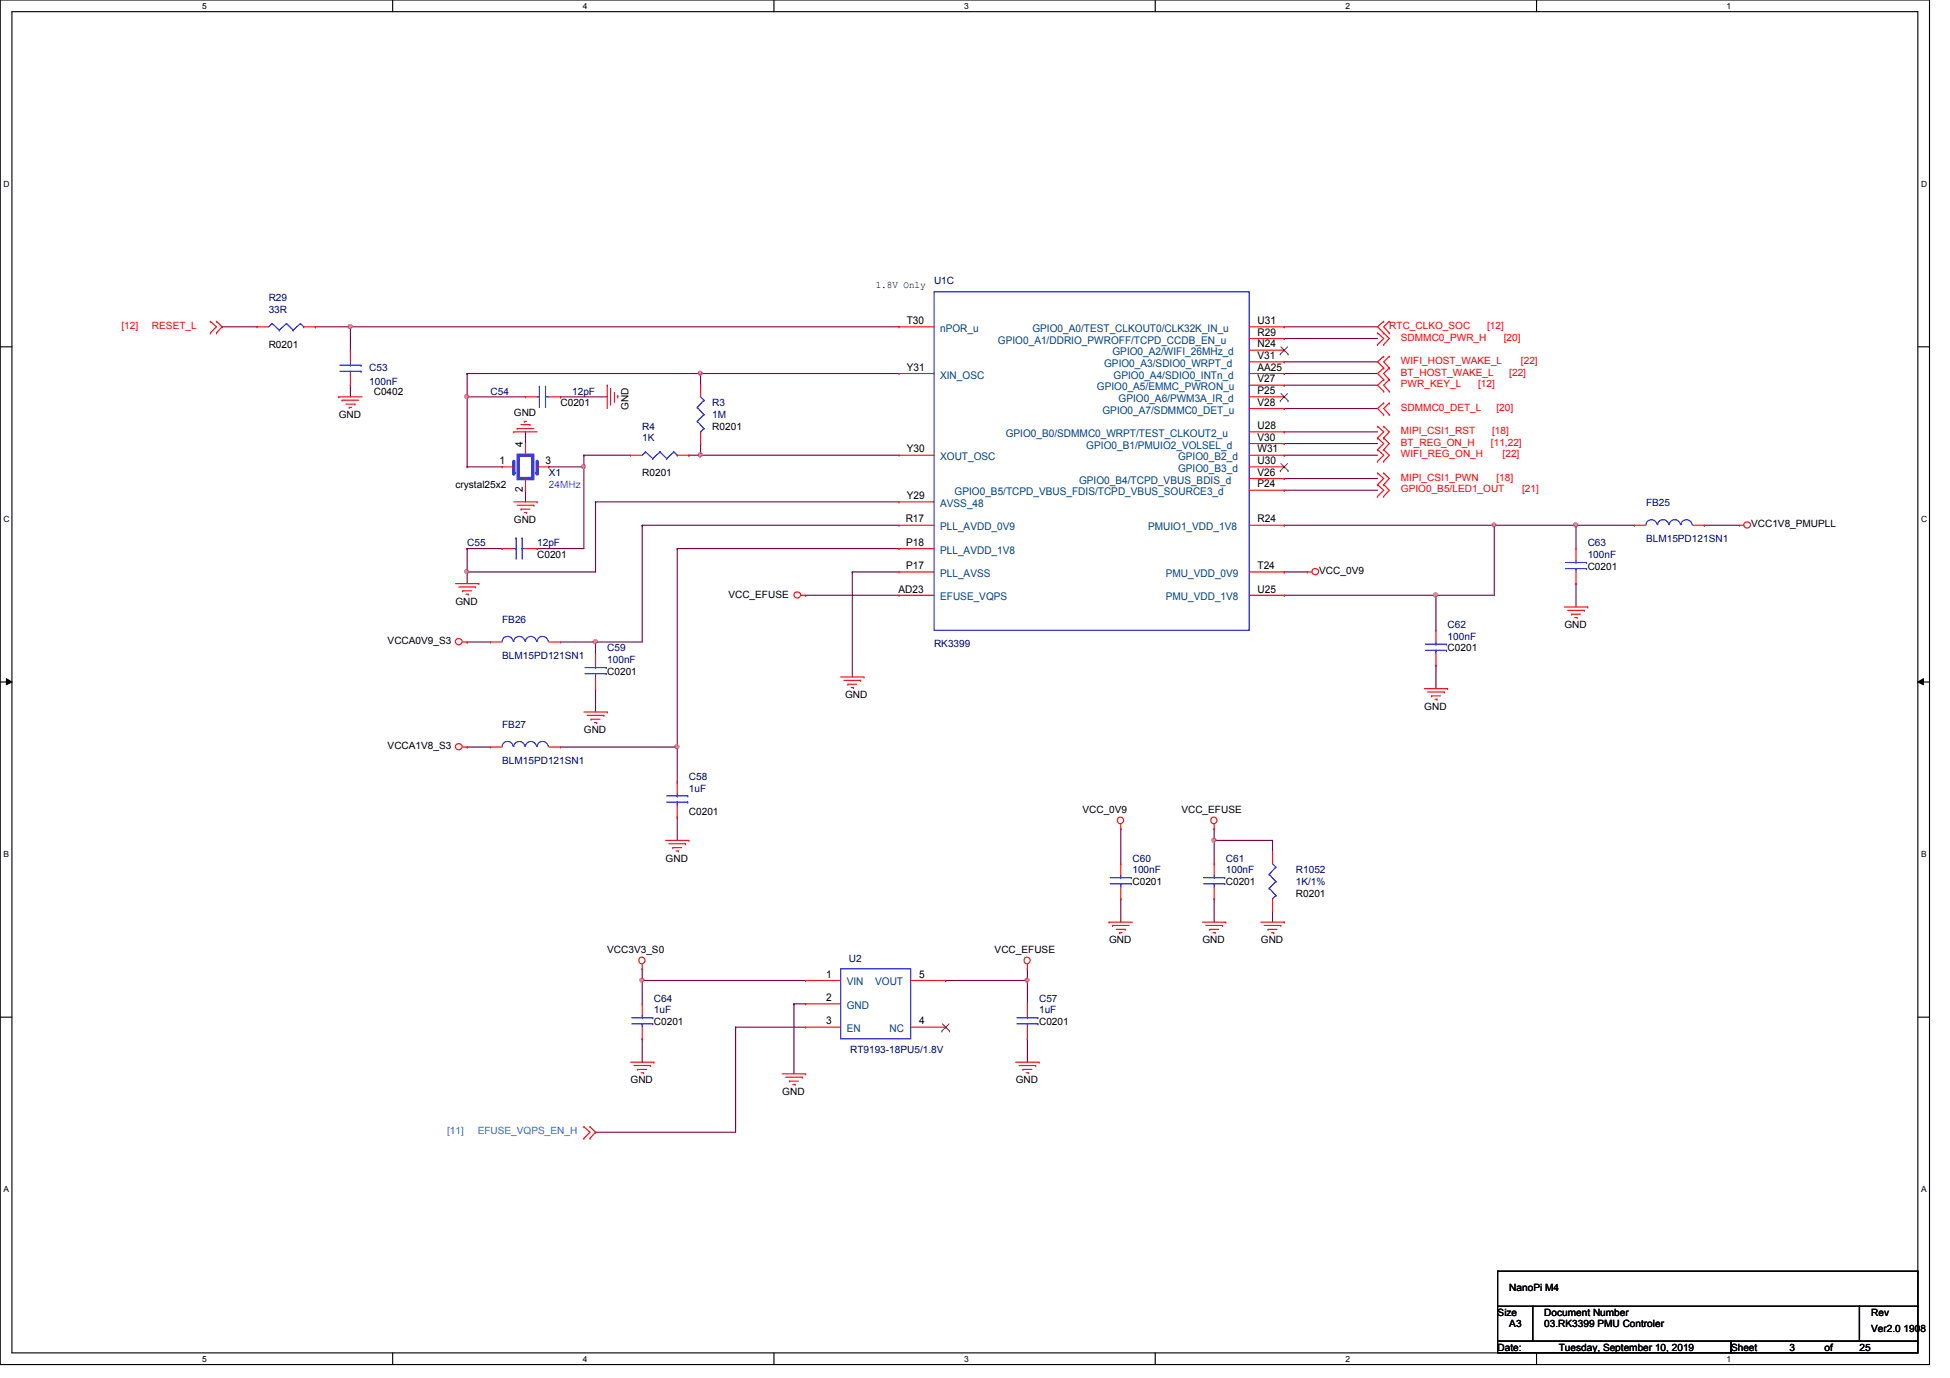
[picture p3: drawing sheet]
<svg xmlns="http://www.w3.org/2000/svg" width="297mm" height="210mm" viewBox="0 0 297 210" stroke-linecap="round" stroke-linejoin="round" font-family="sans-serif">
<path d="M0 0h293.9v207.9h-293.9zM1.8 1.8h290.3v204.3h-290.3z" fill="none" stroke="#000" stroke-width=".17"/>
<g fill="#fff">
<path d="M30.8 .3h.7v1.4h-.7z"/>
<path d="M30.8 206.3h.7v1.5h-.7z"/>
</g>
<path d="M59.8 0v1.8M59.8 206.1v1.8" fill="none" stroke="#000" stroke-width=".17"/>
<g fill="#fff">
<path d="M88.8 .3h.6v1.4h-.6z"/>
<path d="M88.8 206.3h.6v1.5h-.6z"/>
</g>
<path d="M117.9 0v1.8M117.9 206.1v1.8" fill="none" stroke="#000" stroke-width=".17"/>
<g fill="#fff">
<path d="M146.9 .3h.6v1.4h-.6z"/>
<path d="M146.9 206.3h.6v1.5h-.6z"/>
</g>
<path d="M176 0v1.8M176 206.1v1.8" fill="none" stroke="#000" stroke-width=".17"/>
<g fill="#fff">
<path d="M204.9 .3h.7v1.4h-.7z"/>
<path d="M204.9 206.3h.7v1.5h-.7z"/>
</g>
<path d="M234.1 0v1.8M234.1 206.1v1.8" fill="none" stroke="#000" stroke-width=".17"/>
<g fill="#fff">
<path d="M263 .3h.7v1.4h-.7z"/>
<path d="M263 206.3h.7v1.5h-.7z"/>
<path d="M.5 27.3h1v1.4h-1z"/>
<path d="M292.6 27.3h1v1.4h-1z"/>
<path d="M.5 78.3h1v1.5h-1z"/>
<path d="M292.6 78.3h1v1.5h-1z"/>
</g>
<path d="M0 52.8h1.8M292.1 52.8h1.8" fill="none" stroke="#000" stroke-width=".17"/>
<g fill="#fff">
<path d="M.5 129.4h.9v1.4h-.9z"/>
<path d="M292.6 129.4h.9v1.4h-.9z"/>
</g>
<path d="M0 103.9h1.8M292.1 103.9h1.8" fill="none" stroke="#000" stroke-width=".17"/>
<path d="M1 103.4l.8 .5-.8 .4zM292.1 103.9l.9-.5v.9z" fill="#000"/>
<path d="M1 103.4l.8 .5-.8 .4zM292.1 103.9l.9-.5v.9z" fill="none" stroke="#000" stroke-width=".15"/>
<g fill="#fff">
<path d="M.5 180.4h.8v1.5h-.8z"/>
<path d="M292.6 180.4h.8v1.5h-.8z"/>
</g>
<path d="M0 154.9h1.8M292.1 154.9h1.8" fill="none" stroke="#000" stroke-width=".17"/>
<path d="M106.7 67.6h.1M106.7 69.3h.1M106.7 67.6v1.7M106.7 69.3h30.2M90.7 104.9h.1M90.7 104.9v3.6M170.7 126.2h.1M170.7 136.9h.1M170.7 126.2v5.4M170.7 136.9v3.6" fill="none" stroke="#800040" stroke-width=".17"/>
<circle cx="106.7" cy="69.3" r=".31" fill="#f0f"/>
<circle cx="106.7" cy="69.3" r=".31" fill="none" stroke="#f0f" stroke-width=".17"/>
<path d="M71.2 56.9h.1M71.2 56.9h35.5M88.9 69.3h.1M88.9 69.3h7.2M81.8 83.6h.1M81.8 83.6h7.1M129.8 87.1h.1M129.8 87.1h7.1" fill="none" stroke="#800040" stroke-width=".17"/>
<circle cx="106.7" cy="56.8" r=".31" fill="#f0f"/>
<circle cx="106.7" cy="56.8" r=".31" fill="none" stroke="#f0f" stroke-width=".17"/>
<path d="M88.9 71.1h.1M88.9 71.1v12.5" fill="none" stroke="#800040" stroke-width=".17"/>
<circle cx="88.9" cy="71.1" r=".31" fill="#f0f"/>
<circle cx="88.9" cy="71.1" r=".31" fill="none" stroke="#f0f" stroke-width=".17"/>
<path d="M71.2 60.5h.1M71.2 60.5v10.6M71.2 60.5h8.8M104.9 69.3h.1M104.9 69.3h1.8M71.2 83.6h.1M71.2 83.6h5.3" fill="none" stroke="#800040" stroke-width=".17"/>
<circle cx="71.1" cy="60.4" r=".31" fill="#f0f"/>
<circle cx="71.1" cy="60.4" r=".31" fill="none" stroke="#f0f" stroke-width=".17"/>
<g fill="none" stroke="#800040" stroke-width=".17">
<path d="M53.4 49.8h.1M53.4 49.8h83.5M71.2 56.9h.1M71.2 56.9v3.6M106.7 56.9h.1M106.7 56.9v1.8M106.7 56.9h30.2M195.6 55.1h.1M195.6 56.9h.1M195.6 58.7h.1M195.6 56.9h14.2M195.6 55.1h14.2"/>
<path d="M195.6 58.7h14.2M85.4 60.5h.1M85.4 60.5h7.1M195.6 62.2h.1M195.6 69.3h.1M195.6 62.2h14.2M195.6 69.3h14.2"/>
</g>
<circle cx="53.3" cy="49.7" r=".31" fill="#f0f"/>
<circle cx="53.3" cy="49.7" r=".31" fill="none" stroke="#f0f" stroke-width=".17"/>
<g fill="none" stroke="#800040" stroke-width=".17">
<path d="M103.2 83.6h33.7M122.7 90.7h.1M122.7 90.7h14.2M136.9 83.6h.1M195.6 87.1h.1M195.6 90.7h.1M195.6 80h.1M195.6 90.7h23.1M195.6 87.1h3.6M195.6 80h32M218.7 101.3h.1M218.7 101.3v3.6"/>
<path d="M103.2 124.5h.1M103.2 124.5v3.5"/>
</g>
<circle cx="227.6" cy="80" r=".31" fill="#f0f"/>
<circle cx="227.6" cy="80" r=".31" fill="none" stroke="#f0f" stroke-width=".17"/>
<g fill="none" stroke="#800040" stroke-width=".17">
<path d="M195.6 51.6h.1M195.6 51.6h14.2M195.6 67.6h.1M195.6 67.6h14.2M71.2 83.6h.1M71.2 83.6v3.5M97.8 80h.1M97.8 80h39.1M185 136.9h.1M185 126.2h.1M185 128h.1M185 126.2v5.4"/>
<path d="M185 136.9v3.6M185 128h8.8"/>
</g>
<circle cx="184.9" cy="128" r=".31" fill="#f0f"/>
<circle cx="184.9" cy="128" r=".31" fill="none" stroke="#f0f" stroke-width=".17"/>
<path d="M90.7 76.5h.1M90.7 76.5h46.2M90.7 76.5v10.6h-19.5M71.2 87.1h.1M193.8 128h.1M193.8 138.7h.1M193.8 128v1.8M193.8 138.7v1.8" fill="none" stroke="#800040" stroke-width=".17"/>
<circle cx="71.1" cy="87.1" r=".31" fill="#f0f"/>
<circle cx="71.1" cy="87.1" r=".31" fill="none" stroke="#f0f" stroke-width=".17"/>
<path d="M195.6 65.8h.1M195.6 65.8h14.2M71.2 87.1h.1M71.2 87.1v1.8M240.1 88.9h.1M240.1 88.9v3.6M97.8 149.4h.1M97.8 149.4v3.5M97.8 149.4h24.9" fill="none" stroke="#800040" stroke-width=".17"/>
<circle cx="97.8" cy="149.3" r=".31" fill="#f0f"/>
<circle cx="97.8" cy="149.3" r=".31" fill="none" stroke="#f0f" stroke-width=".17"/>
<path d="M97.8 158.2h.1M97.8 158.2v3.6M144.1 149.4h.1M144.1 149.4h12.4M156.5 158.2h.1M156.5 149.4h.1M156.5 147.6h.1M156.5 147.6v5.3M156.5 158.2v3.6" fill="none" stroke="#800040" stroke-width=".17"/>
<circle cx="156.4" cy="149.3" r=".31" fill="#f0f"/>
<circle cx="156.4" cy="149.3" r=".31" fill="none" stroke="#f0f" stroke-width=".17"/>
<g fill="none" stroke="#800040" stroke-width=".17">
<path d="M33.8 49.8h.1M33.8 49.8h5.4M48 49.8h.1M48 49.8h5.4M53.4 49.8h.1M53.4 58.7h.1M53.4 49.8v3.5M53.4 58.7v1.8M195.6 49.8h.1M195.6 49.8h14.2M71.2 71.1h.1M71.2 71.1h5.3"/>
<path d="M80 74.7h.1M80 65.8h.1M80 65.8v1.8M80 74.7v1.8M83.6 71.1h.1M88.9 69.3h.1M88.9 69.3v1.8h-5.3M195.6 72.9h.1M195.6 74.7h.1M195.6 72.9h14.2M195.6 74.7h14.2M129.8 87.1h.1"/>
<path d="M129.8 87.1v16M240.1 80h.1M240.1 80h8.9M240.1 80v3.6M259.6 80h.1M259.6 80h5.4M97.8 147.6h.1M97.8 147.6v1.8M112.1 156.5h.1M112.1 156.5v16h-21.4M112.1 156.5h10.6M120.9 152.9h.1"/>
<path d="M120.9 152.9v10.7M120.9 152.9h1.8M90.7 172.5h.1"/>
</g>
<circle cx="240" cy="80" r=".31" fill="#f0f"/>
<circle cx="240" cy="80" r=".31" fill="none" stroke="#f0f" stroke-width=".17"/>
<path d="M218.7 90.7h.1M218.7 90.7v5.3M227.6 80h.1M227.6 80v10.7h-8.9M227.6 80h12.5" fill="none" stroke="#800040" stroke-width=".17"/>
<circle cx="218.7" cy="90.6" r=".31" fill="#f0f"/>
<circle cx="218.7" cy="90.6" r=".31" fill="none" stroke="#f0f" stroke-width=".17"/>
<path d="M71.2 97.8h.1M71.2 97.8h3.5M90.7 97.8h.1M90.7 97.8v1.8M97.8 80h.1M97.8 80v17.8h-12.4" fill="none" stroke="#800040" stroke-width=".17"/>
<circle cx="90.7" cy="97.7" r=".31" fill="#f0f"/>
<circle cx="90.7" cy="97.7" r=".31" fill="none" stroke="#f0f" stroke-width=".17"/>
<path d="M103.2 83.6h.1M103.2 83.6v30.2M71.2 113.8h.1M71.2 113.8h3.5M85.4 113.8h17.8M103.2 113.8h.1" fill="none" stroke="#800040" stroke-width=".17"/>
<circle cx="103.1" cy="113.7" r=".31" fill="#f0f"/>
<circle cx="103.1" cy="113.7" r=".31" fill="none" stroke="#f0f" stroke-width=".17"/>
<path d="M103.2 113.8h.1M103.2 113.8v5.3" fill="none" stroke="#800040" stroke-width=".17"/>
<g fill="none" stroke="#f00" stroke-width=".17">
<path d="M32 48.9h.1M32 50.7h.1M32 48.9l1 .9-1 .9M33 50.7h.1M33 48.9h.1M33 48.9l.8 .9-.8 .9M39.2 49.8h.1M39.2 49.8h1.7M46.3 49.8h1.7M48 49.8h.1M92.5 58.7h.1M92.5 58.7v3.5"/>
<path d="M93 59.2h.1M93 59.2v2.5M93.6 59.8v1.3M106.7 58.7h.1M106.7 58.7v1.8M136.9 56.9h.1M136.9 49.8h.1M136.9 56.9h5.4M136.9 49.8h5.4M190.3 56.9h5.3M190.3 49.8h5.3M190.3 51.6h5.3"/>
<path d="M190.3 53.3h5.3M190.3 55.1h5.3M190.3 58.7h5.3M195.6 49.8h.1M195.6 51.6h.1M195.6 53.3h.1M195.6 56.9h.1M195.6 55.1h.1M195.6 58.7h.1M209.8 52.5h.1M209.8 50.7h.1M209.8 50.7l1 .9-1 .9"/>
<path d="M210.8 50.7h.1M210.8 48.9h.1M210.8 52.5h.1M210.8 54.3h.1M210.8 56h.1M210.8 57.8h.1M210.8 59.6h.1M210.8 48.9l-1 .9 1.8 1.8-.8 .9M210.8 54.3l-1 .8 1 .9M210.8 56l-1 .9 1 .9M210.8 57.8l-1 .9 1 .9M211.6 48.9h.1"/>
<path d="M211.6 50.7h.1M211.6 56h.1M211.6 54.3h.1M211.6 57.8h.1M211.6 59.6h.1M211.6 48.9l-.8 .9 .8 .9M211.6 54.3l-.8 .8 .8 .9M211.6 56l-.8 .9 .8 .9M211.6 57.8l-.8 .9 .8 .9M51.6 60.5h.1M51.6 60.5h3.6M52.1 61h.1"/>
<path d="M52.1 61h2.5M52.7 61.6h1.4M53.2 62.1h.1M53.2 62.1h.3M54.1 61.6h.1M78.3 65.8h.1M78.3 76.5h3.5M78.3 65.8h3.5M78.8 65.3h.1M78.8 77h2.5M78.8 65.3h2.5M79.4 77.6h.1"/>
<path d="M79.4 77.6h1.3M79.4 64.7h1.3M79.9 64.2h.1M79.9 78.1h.3M79.9 64.2h.3M80 60.5h.1M80 60.5h1.8M80.2 78.1h.1M80.7 64.7h.1M81.3 77h.1M81.8 76.5h.1M83.6 60.5h1.8"/>
<path d="M85.4 60.5h.1M93.6 61.1h.1M94.1 60.3h.1M94.1 60.3v.3M106.7 67.6h.1M106.7 65.8v1.8M136.9 69.3h.1M136.9 76.5h.1M136.9 76.5h5.4M136.9 69.3h5.4M190.3 60.5h5.3M190.3 65.8h5.3"/>
<path d="M190.3 69.3h5.3M190.3 72.9h5.3M190.3 71.1h5.3M190.3 67.6h5.3M190.3 74.7h5.3M190.3 62.2h5.3M195.6 72.9h.1M195.6 71.1h.1M195.6 69.3h.1M195.6 67.6h.1M195.6 65.8h.1M195.6 74.7h.1"/>
<path d="M195.6 62.2h.1M195.6 60.5h.1M209.8 68.5h.1M209.8 66.7h.1M209.8 70.3h.1M209.8 73.8h.1M209.8 72.1h.1M209.8 64.9h.1M209.8 75.6h.1M209.8 66.7l1 .9-1 .9M209.8 68.5l1 .8-1 1M209.8 72.1l1 .8-1 .9"/>
<path d="M209.8 64.9l1 .9-1 .9M209.8 73.8l1 .9-1 .9M210.8 63.2h.1M210.8 61.4h.1M210.8 68.5h.1M210.8 66.7h.1M210.8 70.3h.1M210.8 73.8h.1M210.8 72.1h.1M210.8 64.9h.1M210.8 75.6h.1M210.8 61.4l-1 .8 1 1"/>
<path d="M210.8 66.7l.8 .9-.8 .9M210.8 68.5l.8 .8-.8 1M210.8 72.1l.8 .8-.8 .9M210.8 64.9l.8 .9-.8 .9M210.8 73.8l.8 .9-.8 .9M211.6 61.4h.1M211.6 63.2h.1M211.6 61.4l-.8 .8 .8 1M69.4 88.9h3.5M69.9 89.4h2.5M70.5 90h.1M70.5 90h1.3"/>
<path d="M70.5 97.8h.7M71 90.5h.3M71.2 97.8h.1M71.3 90.5h.1M72.4 89.4h.1M72.9 88.9h.1M74.7 97.8h.1M74.7 97.8h1.8M83.6 97.8h1.8M85.4 97.8h.1M122 90.7h.7M122.7 90.7h.1"/>
<path d="M136.9 87.1h.1M136.9 90.7h.1M136.9 80h.1M136.9 83.6h.1M136.9 90.7h5.4M136.9 87.1h5.4M136.9 80h5.4M136.9 83.6h5.4M190.3 90.7h5.3M190.3 87.1h5.3M190.3 80h5.3M195.6 80h.1"/>
<path d="M195.6 87.1h.1M195.6 90.7h.1M199.2 87.1h.1M199.2 87.1h.7M238.3 92.5h3.5M238.8 93h2.5M239.4 93.6h.1M239.4 93.6h1.3M239.9 94.1h.3M240.1 83.6h.1M240.1 88.9h.1M240.1 83.6v1.7"/>
<path d="M240.1 87.1v1.8M240.2 94.1h.1M241.3 93h.1M241.8 92.5h.1M249 80h.1M249 80h1.7M257.8 80h1.8M259.6 80h.1M265 80h.1M265 80h.6M70.5 113.8h.7M71.2 113.8h.1"/>
<path d="M88.9 108.5h3.6M89.4 109h2.6M90 109.6h.1M90 109.6h1.4M90.5 110.1h.4M90.9 110.1h.1M92 109h.1M92.5 108.5h.1M103.2 119.1h.1M103.2 119.1v1.8M128.1 103.1h3.5M128.6 103.6h2.5"/>
<path d="M129.2 104.2h.1M129.2 104.2h1.3M129.7 104.7h.3M130 104.7h.1M131.1 103.6h.1M131.6 103.1h.1M217 104.9h3.5M217.5 105.4h2.5M218.1 106h.1M218.1 106h1.3M218.6 106.5h.3M218.9 106.5h.1"/>
<path d="M220 105.4h.1M220.5 104.9h.1M101.4 128h3.5M101.9 128.5h2.5M102.5 129.1h.1M102.5 129.1h1.3M103 129.6h.3M103.2 124.5h.1M103.2 122.7v1.8M103.3 129.6h.1M104.4 128.5h.1M104.9 128h.1"/>
<path d="M170.7 126.2h.1M170.7 131.6h.1M170.7 136.9h.1M170.7 125.6v.6M170.7 131.6v1.7M170.7 135.1v1.8M185 126.2h.1M185 125.6v.6M193.8 129.8h.1M193.8 138.7h.1M193.8 129.8v1.8M193.8 136.9v1.8"/>
<path d="M97.8 147.6h.1M97.8 152.9h.1M97.8 158.2h.1M97.8 146.9v.7M97.8 152.9v1.8M97.8 156.5v1.7M156.5 147.6h.1M156.5 152.9h.1M156.5 158.2h.1M156.5 146.9v.7M156.5 152.9v1.8M156.5 156.5v1.7"/>
<path d="M168.9 140.5h.1M168.9 140.5h3.6M169.5 141h.1M169.5 141h2.5M170 141.6h1.4M170.6 142.1h.1M170.6 142.1h.3M171.4 141.6h.1M183.2 140.5h3.5M183.7 141h2.5M184.3 141.6h.1M184.3 141.6h1.3"/>
<path d="M184.8 142.1h.3M185.1 142.1h.1M186.2 141h.1M186.7 140.5h.1M192.1 140.5h3.5M192.6 141h2.5M193.2 141.6h.1M193.2 141.6h1.3M193.7 142.1h.3M194 142.1h.1M195.1 141h.1M195.6 140.5h.1"/>
<path d="M88.9 173.4h.1M88.9 171.6h.1M88.9 171.6l1 .9-1 .9M89.9 171.6h.1M89.9 173.4h.1M89.9 171.6l.8 .9-.8 .9M96.1 161.8h3.5M96.6 162.3h2.5M97.2 162.9h.1M97.2 162.9h1.3M97.7 163.4h.3M98 163.4h.1"/>
<path d="M99.1 162.3h.1M99.6 161.8h.1M119.2 163.6h3.5M119.7 164.1h2.5M120.3 164.7h.1M120.3 164.7h1.3M120.8 165.2h.3M121.1 165.2h.1M122.2 164.1h.1M122.7 163.6h.1M154.7 161.8h3.6M155.2 162.3h2.6"/>
<path d="M155.8 162.9h.1M155.8 162.9h1.4M156.3 163.4h.4M156.7 163.4h.1M157.8 162.3h.1M158.3 161.8h.1"/>
<circle cx="266.2" cy="80" r=".5"/>
<circle cx="69.9" cy="97.7" r=".5"/>
<circle cx="121.5" cy="90.6" r=".5"/>
<circle cx="200.4" cy="87.1" r=".5"/>
<circle cx="69.9" cy="113.7" r=".5"/>
<circle cx="170.7" cy="125" r=".5"/>
<circle cx="184.9" cy="125" r=".5"/>
<circle cx="97.8" cy="146.3" r=".5"/>
<circle cx="156.4" cy="146.3" r=".5"/>
</g>
<path d="M228.1 199h5.4v5.3h-5.4zM228.1 193.6h.1M228.1 193.6v5.4M228.1 193.6h64M233.5 199h49.7v5.3h-49.7zM283.2 199h8.9v5.3h-8.9zM292.1 193.6h.1M292.1 199h.1M292.1 193.6v5.4M228.1 204.3h35.6v1.8h-35.6zM263.7 204.3h28.4v1.8h-28.4z" fill="none" stroke="#000" stroke-width=".17"/>
<g fill="none" stroke="#00f" stroke-width=".17">
<path d="M41.4 49.3h.1M41.4 49.3l-.5 .5M41.4 49.3l1.1 1M42.5 50.3h.1M43.6 49.3h.1M43.6 49.3l-1.1 1M43.6 49.3l1.1 1M44.7 50.3h.1M45.8 49.3h.1M45.8 49.3l-1.1 1M45.8 49.3l.5 .5M46.3 49.8h.1"/>
<path d="M82.2 58.8h.1M82.2 58.8v3.3M83.1 58.8h.1M83.1 58.8v3.3M142.3 44.4h48v51.6h-48zM81.8 60.5h.4M82.2 60.5h.1M83.1 60.5h.1M83.1 60.5h.5M106.2 62.1h.1M106.2 64.2h.1M106.2 62.1l1 1.1"/>
<path d="M106.2 64.2l1 1.1M106.7 65.8h.1M106.7 60.5l.5 .5M107.2 61h.1M107.2 63.2h.1M107.2 65.3h.1M107.2 61l-1 1.1M107.2 63.2l-1 1M107.2 65.3l-.5 .5M250.7 79.9a.85 .85 0 0 1 .9-.7 .85 .85 0 0 1 .8 .7M252.5 79.9a.85 .85 0 0 1 .9-.7 .85 .85 0 0 1 .8 .7M254.3 79.9a.85 .85 0 0 1 .8-.7 .85 .85 0 0 1 .9 .7"/>
<path d="M256.1 79.9a.85 .85 0 0 1 .8-.7 .85 .85 0 0 1 .9 .7M76.5 97.7a.85 .85 0 0 1 .8-.8 .85 .85 0 0 1 .9 .8M78.3 97.7a.85 .85 0 0 1 .8-.8 .85 .85 0 0 1 .9 .8M80 97.7a.85 .85 0 0 1 .9-.8 .85 .85 0 0 1 .8 .8M81.8 97.7a.85 .85 0 0 1 .9-.8 .85 .85 0 0 1 .8 .8M238.5 86.6h3.2M238.5 85.7h3.2M240.1 85.7h.1M240.1 86.6h.1M240.1 85.3v.4M240.1 86.6v.5M241.7 86.6h.1"/>
<path d="M241.7 85.7h.1M101.6 122.2h3.2M101.6 121.2h3.2M103.2 121.2h.1M103.2 122.2h.1M103.2 120.9v.3M103.2 122.2v.5M104.8 122.2h.1M104.8 121.2h.1M169.1 134.6h3.2M169.1 133.7h3.2M170.7 133.7h.1"/>
<path d="M170.7 134.6h.1M170.7 133.3v.4M170.7 134.6v.5M172.3 134.6h.1M172.3 133.7h.1M193.3 133.2h.1M193.3 135.3h.1M193.3 133.2l1 1.1M193.3 135.3l1 1.1M193.8 136.9h.1M193.8 131.6l.5 .5M194.3 132.1h.1"/>
<path d="M194.3 134.3h.1M194.3 136.4h.1M194.3 132.1l-1 1.1M194.3 134.3l-1 1M194.3 136.4l-.5 .5M96.2 156h3.2M96.2 155h3.2M97.8 155h.1M97.8 156h.1M97.8 154.7v.3M97.8 156v.5M99.4 156h.1"/>
<path d="M99.4 155h.1M154.9 156h3.2M154.9 155h3.2M156.5 155h.1M156.5 156h.1M156.5 154.7v.3M156.5 156v.5M158.1 156h.1M158.1 155h.1"/>
</g>
<path d="M195 53.9h.1M195.1 52.8l1.1 1.1M195.1 59.9l1.1 1.1M196.1 52.8l-1.1 1.1M196.1 59.9l-1.1 1.1M196.2 53.9h.1M195 71.7h.1M195 61h.1M195.1 70.6l1.1 1.1M196.1 70.6l-1.1 1.1M196.2 71.7h.1M196.2 61h.1" fill="none" stroke="#804000" stroke-width=".15"/>
<path d="M78.3 70.3v1.8" fill="none" stroke="#00f" stroke-width=".51"/>
<circle cx="78.3" cy="72.1" r=".25" fill="#00f"/>
<path d="M81.8 70.3v1.8" fill="none" stroke="#00f" stroke-width=".51"/>
<circle cx="81.8" cy="72.1" r=".25" fill="#00f"/>
<path d="M78.9 69.3h2.2v3.6h-2.2z" fill="none" stroke="#00f" stroke-width=".51"/>
<g fill="none" stroke="#f00" stroke-width=".17">
<path d="M53.4 58.7h.1M53.4 53.3h.1M53.4 53.3v1.8M53.4 56.9v1.8M76.5 71.1h.1M76.5 71.1h1.8M80 74.7h.1M80 67.6h.1M80 67.6v1.7M80 72.9v1.8M81.8 71.1h1.8M83.6 71.1h.1"/>
<path d="M96.1 69.3h.1M96.1 69.3h1.7M103.2 69.3h1.7M104.9 69.3h.1M76.5 83.6h.1M76.5 83.6h1.8M80 83.6h1.8M81.8 83.6h.1M90.7 99.6h.1M90.7 99.6v1.7M218.7 96h.1M218.7 96v1.8"/>
<path d="M218.7 99.6v1.7M74.7 113.8h.1M74.7 113.8h1.8M83.6 113.8h1.8M85.4 113.8h.1M90.7 104.9h.1M90.7 103.1v1.8M218.7 101.3h.1M185 131.6h.1M185 136.9h.1M185 131.6v1.7M185 135.1v1.8"/>
<path d="M122.7 149.4h.1M122.7 152.9h.1M122.7 156.5h.1M122.7 149.4h5.4M122.7 152.9h5.4M122.7 156.5h5.4M138.7 149.4h5.4M138.7 156.5h5.4M144.1 156.5h.1M144.1 149.4h.1"/>
</g>
<g fill="none" stroke="#00f" stroke-width=".17">
<path d="M51.8 55.6h3.2M51.8 56.6h3.2M53.4 56.6h.1M53.4 55.6h.1M53.4 55.1v.5M53.4 56.6v.3M55 55.6h.1M55 56.6h.1M98.3 68.8h.1M98.3 68.8l-.5 .5M98.3 68.8l1.1 1M99.4 69.8h.1"/>
<path d="M100.5 68.8h.1M100.5 68.8l-1.1 1M100.5 68.8l1.1 1M101.6 69.8h.1M102.7 68.8h.1M102.7 68.8l-1.1 1M102.7 68.8l.5 .5M103.2 69.3h.1M78.3 83.6h.3M78.6 83.6h.1M78.6 82h.1M78.6 82v3.2"/>
<path d="M79.5 82h.1M79.5 83.6h.1M79.5 83.6h.5M79.5 82v3.2M217.1 99.1h3.2M217.1 98.1h3.2M218.7 98.1h.1M218.7 99.1h.1M218.7 97.8v.3M218.7 99.1v.5M220.3 99.1h.1M220.3 98.1h.1"/>
<path d="M76.5 113.7a.85 .85 0 0 1 .8-.8 .85 .85 0 0 1 .9 .8M78.3 113.7a.85 .85 0 0 1 .8-.8 .85 .85 0 0 1 .9 .8M80 113.7a.85 .85 0 0 1 .9-.8 .85 .85 0 0 1 .8 .8M81.8 113.7a.85 .85 0 0 1 .9-.8 .85 .85 0 0 1 .8 .8M89.1 102.6h3.2M89.1 101.7h3.2M90.7 101.7h.1M90.7 102.6h.1M90.7 101.3v.4M90.7 102.6v.5M92.3 102.6h.1M92.3 101.7h.1"/>
<path d="M183.3 134.6h3.3M183.3 133.7h3.3M185 133.7h.1M185 134.6h.1M185 133.3v.4M185 134.6v.5M186.6 134.6h.1M186.6 133.7h.1M128.1 147.6h10.6v10.6h-10.6z"/>
</g>
<path d="M143.5 157.1h.1M143.5 156l1.1 1.1M144.6 156l-1.1 1.1M144.6 157.1h.1" fill="none" stroke="#804000" stroke-width=".15"/>
<circle cx="106.7" cy="69.3" r=".31" fill="#f0f"/>
<circle cx="106.7" cy="69.3" r=".31" fill="none" stroke="#f0f" stroke-width=".17"/>
<circle cx="106.7" cy="56.8" r=".31" fill="#f0f"/>
<circle cx="106.7" cy="56.8" r=".31" fill="none" stroke="#f0f" stroke-width=".17"/>
<circle cx="88.9" cy="71.1" r=".31" fill="#f0f"/>
<circle cx="88.9" cy="71.1" r=".31" fill="none" stroke="#f0f" stroke-width=".17"/>
<circle cx="71.1" cy="60.4" r=".31" fill="#f0f"/>
<circle cx="71.1" cy="60.4" r=".31" fill="none" stroke="#f0f" stroke-width=".17"/>
<circle cx="53.3" cy="49.7" r=".31" fill="#f0f"/>
<circle cx="53.3" cy="49.7" r=".31" fill="none" stroke="#f0f" stroke-width=".17"/>
<circle cx="227.6" cy="80" r=".31" fill="#f0f"/>
<circle cx="227.6" cy="80" r=".31" fill="none" stroke="#f0f" stroke-width=".17"/>
<circle cx="184.9" cy="128" r=".31" fill="#f0f"/>
<circle cx="184.9" cy="128" r=".31" fill="none" stroke="#f0f" stroke-width=".17"/>
<circle cx="71.1" cy="87.1" r=".31" fill="#f0f"/>
<circle cx="71.1" cy="87.1" r=".31" fill="none" stroke="#f0f" stroke-width=".17"/>
<circle cx="97.8" cy="149.3" r=".31" fill="#f0f"/>
<circle cx="97.8" cy="149.3" r=".31" fill="none" stroke="#f0f" stroke-width=".17"/>
<circle cx="156.4" cy="149.3" r=".31" fill="#f0f"/>
<circle cx="156.4" cy="149.3" r=".31" fill="none" stroke="#f0f" stroke-width=".17"/>
<circle cx="240" cy="80" r=".31" fill="#f0f"/>
<circle cx="240" cy="80" r=".31" fill="none" stroke="#f0f" stroke-width=".17"/>
<circle cx="218.7" cy="90.6" r=".31" fill="#f0f"/>
<circle cx="218.7" cy="90.6" r=".31" fill="none" stroke="#f0f" stroke-width=".17"/>
<circle cx="90.7" cy="97.7" r=".31" fill="#f0f"/>
<circle cx="90.7" cy="97.7" r=".31" fill="none" stroke="#f0f" stroke-width=".17"/>
<circle cx="103.1" cy="113.7" r=".31" fill="#f0f"/>
<circle cx="103.1" cy="113.7" r=".31" fill="none" stroke="#f0f" stroke-width=".17"/>
<g font-size="1.6">
<text x="138.1" y="49.4">T30</text>
<text x="191.6" y="49.4">U31</text>
<text x="191.6" y="51.1">R29</text>
<text x="191.6" y="52.9">N24</text>
<text x="138.1" y="56.5">Y31</text>
<text x="191.6" y="56.5">AA25</text>
<text x="191.6" y="54.7">V31</text>
<text x="191.6" y="58.3">V27</text>
<text x="191.6" y="65.4">U28</text>
<text x="191.6" y="61.8">V28</text>
<text x="191.6" y="60">P25</text>
<text x="76.1" y="70.7">1</text>
<text x="79.6" y="68.1" transform="rotate(-90 79.6 68.1)">4</text>
<text x="83.1" y="70.7">3</text>
<text x="138.1" y="68.9">Y30</text>
<text x="191.6" y="70.7">U30</text>
<text x="191.6" y="68.9">W31</text>
<text x="191.6" y="67.1">V30</text>
<text x="79.6" y="75" transform="rotate(-90 79.6 75)">2</text>
<text x="138.1" y="76">Y29</text>
<text x="191.6" y="72.5">V26</text>
<text x="191.6" y="74.3">P24</text>
<text x="138" y="79.6">R17</text>
<text x="138" y="83.1">P18</text>
<text x="191.6" y="79.6">R24</text>
<text x="138" y="86.7">P17</text>
<text x="191.6" y="86.7">T24</text>
<text x="136.9" y="90.3">AD23</text>
<text x="191.6" y="90.3">U25</text>
<text x="125.9" y="148.9">1</text>
<text x="140" y="148.9">5</text>
<text x="125.9" y="152.5">2</text>
<text x="125.9" y="156">3</text>
<text x="140" y="156">4</text>
</g>
<g font-size="1.6" fill="#004080">
<text x="143.2" y="50.5">nPOR_u</text>
<text x="152" y="52.3">GPIO0_A1/DDRIO_PWROFF/TCPD_CCDB_EN_u</text>
<text x="157.3" y="50.5">GPIO0_A0/TEST_CLKOUT0/CLK32K_IN_u</text>
<text x="143.2" y="57.7">XIN_OSC</text>
<text x="167.1" y="59.4">GPIO0_A5/EMMC_PWRON_u</text>
<text x="168.2" y="55.9">GPIO0_A3/SDIO0_WRPT_d</text>
<text x="169.5" y="54.1">GPIO0_A2/WIFI_26MHz_d</text>
<text x="169.6" y="57.7">GPIO0_A4/SDIO0_INTn_d</text>
<text x="167.9" y="63">GPIO0_A7/SDMMC0_DET_u</text>
<text x="170.4" y="61.2">GPIO0_A6/PWM3A_IR_d</text>
<text x="143.2" y="70.1">XOUT_OSC</text>
<text x="153.2" y="66.5">GPIO0_B0/SDMMC0_WRPT/TEST_CLKOUT2_u</text>
<text x="165.5" y="68.3">GPIO0_B1/PMUIO2_VOLSEL_d</text>
<text x="179.4" y="71.9">GPIO0_B3_d</text>
<text x="179.4" y="70.1">GPIO0_B2_d</text>
<text x="143.2" y="77.2">AVSS_48</text>
<text x="145.4" y="75.4">GPIO0_B5/TCPD_VBUS_FDIS/TCPD_VBUS_SOURCE3_d</text>
<text x="164.4" y="73.7">GPIO0_B4/TCPD_VBUS_BDIS_d</text>
<text x="143.2" y="80.8">PLL_AVDD_0V9</text>
<text x="174.9" y="80.8">PMUIO1_VDD_1V8</text>
<text x="143.2" y="87.9">PLL_AVSS</text>
<text x="143.2" y="84.3">PLL_AVDD_1V8</text>
<text x="177.6" y="87.9">PMU_VDD_0V9</text>
<text x="143.2" y="91.4">EFUSE_VQPS</text>
<text x="177.6" y="91.4">PMU_VDD_1V8</text>
<text x="129" y="150.1">VIN</text>
<text x="129" y="153.7">GND</text>
<text x="133.3" y="150.1">VOUT</text>
<text x="129" y="157.2">EN</text>
<text x="135.5" y="157.2">NC</text>
</g>
<g font-size="1.5" fill="#000080">
<text x="40.9" y="45.9">R29</text>
<text x="40.9" y="47.7">33R</text>
<text x="142.3" y="43.3">U1C</text>
<text x="56.3" y="56.6">C53</text>
<text x="56.3" y="58.7">100nF</text>
<text x="74.7" y="60.1">C54</text>
<text x="87.2" y="60.1">12pF</text>
<text x="97.8" y="65.4">R4</text>
<text x="108.5" y="61.9">R3</text>
<text x="108.5" y="63.7">1M</text>
<text x="97.8" y="67.2">1K</text>
<text x="83.6" y="72.6">X1</text>
<text x="250.7" y="77">FB25</text>
<text x="71.2" y="83.2">C55</text>
<text x="81.8" y="83.2">12pF</text>
<text x="241.8" y="83.2">C63</text>
<text x="250.7" y="82.6">BLM15PD121SN1</text>
<text x="241.8" y="85">100nF</text>
<text x="76.5" y="94.8">FB26</text>
<text x="220.5" y="95.7">C62</text>
<text x="76.5" y="100.3">BLM15PD121SN1</text>
<text x="92.5" y="99.2">C59</text>
<text x="92.5" y="101">100nF</text>
<text x="142.3" y="98.6">RK3399</text>
<text x="220.5" y="97.5">100nF</text>
<text x="76.5" y="110.8">FB27</text>
<text x="76.5" y="116.3">BLM15PD121SN1</text>
<text x="104.9" y="118.8">C58</text>
<text x="104.9" y="120.6">1uF</text>
<text x="172.5" y="131.2">C60</text>
<text x="186.7" y="131.2">C61</text>
<text x="172.5" y="133">100nF</text>
<text x="186.7" y="133">100nF</text>
<text x="197.4" y="133">R1052</text>
<text x="197.4" y="134.8">1K/1%</text>
<text x="129.3" y="146.6">U2</text>
<text x="99.6" y="152.6">C64</text>
<text x="99.6" y="154.3">1uF</text>
<text x="158.3" y="152.6">C57</text>
<text x="158.3" y="154.3">1uF</text>
<text x="129.5" y="160.4">RT9193-18PU5/1.8V</text>
</g>
<g font-size="1.5">
<text x="133.4" y="43.9">1.8V Only</text>
<text x="40.9" y="53">R0201</text>
<text x="51.6" y="63.7">GND</text>
<text x="56.9" y="60.1">C0402</text>
<text x="78.3" y="63.3">GND</text>
<text x="85.4" y="61.9">C0201</text>
<text x="95.7" y="62.4" transform="rotate(-90 95.7 62.4)">GND</text>
<text x="108.5" y="65.4">R0201</text>
<text x="69.4" y="74.3">crystal25x2</text>
<text x="97.8" y="72.6">R0201</text>
<text x="78.3" y="79.7">GND</text>
<text x="266.7" y="80.3">VCC1V8_PMUPLL</text>
<text x="81.8" y="85">C0201</text>
<text x="201" y="87.5">VCC_0V9</text>
<text x="241.8" y="86.8">C0201</text>
<text x="69.4" y="92.1">GND</text>
<text x="111" y="91">VCC_EFUSE</text>
<text x="238.3" y="95.7">GND</text>
<text x="59.1" y="98.1">VCCA0V9_S3</text>
<text x="220.5" y="99.2">C0201</text>
<text x="92.5" y="102.8">C0201</text>
<text x="128.7" y="106.3">GND</text>
<text x="88.9" y="111.7">GND</text>
<text x="217" y="108.1">GND</text>
<text x="59.1" y="114.1">VCCA1V8_S3</text>
<text x="104.9" y="124.1">C0201</text>
<text x="164.9" y="123.8">VCC_0V9</text>
<text x="180" y="123.8">VCC_EFUSE</text>
<text x="101.4" y="131.2">GND</text>
<text x="172.5" y="134.8">C0201</text>
<text x="186.7" y="134.8">C0201</text>
<text x="197.4" y="136.6">R0201</text>
<text x="168.9" y="143.7">GND</text>
<text x="183.2" y="143.7">GND</text>
<text x="192.1" y="143.7">GND</text>
<text x="92.5" y="145.1">VCC3V3_S0</text>
<text x="151.5" y="145.1">VCC_EFUSE</text>
<text x="99.6" y="156.1">C0201</text>
<text x="158.3" y="156.1">C0201</text>
<text x="96.1" y="165">GND</text>
<text x="119.2" y="166.8">GND</text>
<text x="154.7" y="165">GND</text>
<text x="229.9" y="196.7">NanoPi M4</text>
<text x="228.1" y="200.4">Size</text>
<text x="229.9" y="202.2">A3</text>
<text x="235.2" y="200.4">Document Number</text>
<text x="235.2" y="202.2">03.RK3399 PMU Controler</text>
<text x="285" y="202.9">Ver2.0 1908</text>
<text x="285" y="200.4">Rev</text>
<text x="228.1" y="205.7">Date:</text>
<text x="237.4" y="205.7">Tuesday, September 10, 2019</text>
<text x="263.7" y="205.7">Sheet</text>
<text x="272.6" y="205.7">3</text>
<text x="277.9" y="205.7">of</text>
<text x="283.2" y="205.7">25</text>
</g>
<g font-size="1.5" fill="#f00">
<text x="18.5" y="50.1">[12]</text>
<text x="23.2" y="50.1">RESET_L</text>
<text x="211.6" y="50.1">RTC_CLKO_SOC</text>
<text x="213.4" y="51.9">SDMMC0_PWR_H</text>
<text x="226.5" y="50.1">[12]</text>
<text x="229.1" y="51.9">[20]</text>
<text x="213.4" y="55.5">WIFI_HOST_WAKE_L</text>
<text x="213.4" y="57.2">BT_HOST_WAKE_L</text>
<text x="213.4" y="59">PWR_KEY_L</text>
<text x="225.2" y="59">[12]</text>
<text x="229.9" y="57.2">[22]</text>
<text x="231.7" y="55.5">[22]</text>
<text x="213.4" y="62.6">SDMMC0_DET_L</text>
<text x="228" y="62.6">[20]</text>
<text x="213.4" y="67.9">BT_REG_ON_H</text>
<text x="213.4" y="69.7">WIFI_REG_ON_H</text>
<text x="213.4" y="66.1">MIPI_CSI1_RST</text>
<text x="227.1" y="67.9">[11,22]</text>
<text x="227.3" y="66.1">[18]</text>
<text x="228.9" y="69.7">[22]</text>
<text x="213.4" y="73.2">MIPI_CSI1_PWN</text>
<text x="213.4" y="75">GPIO0_B5/LED1_OUT</text>
<text x="228" y="73.2">[18]</text>
<text x="231.9" y="75">[21]</text>
</g>
<text font-size="1.5" fill="#8000ff" x="83.6" y="74.3">24MHz</text>
<g font-size="1.5" fill="#0080ff">
<text x="68.1" y="172.8">[11]</text>
<text x="72.8" y="172.8">EFUSE_VQPS_EN_H</text>
</g>
<g font-size="1.3">
<text x="30.8" y="1.4">5</text>
<text x="88.8" y="1.4">4</text>
<text x="146.9" y="1.4">3</text>
<text x="204.9" y="1.4">2</text>
<text x="263" y="1.4">1</text>
<text x=".5" y="28.4">D</text>
<text x="292.6" y="28.4">D</text>
<text x=".5" y="79.5">C</text>
<text x="292.6" y="79.5">C</text>
<text x=".5" y="130.6">B</text>
<text x="292.6" y="130.6">B</text>
<text x=".5" y="181.6">A</text>
<text x="292.6" y="181.6">A</text>
<text x="30.8" y="207.5">5</text>
<text x="88.8" y="207.5">4</text>
<text x="146.9" y="207.5">3</text>
<text x="204.9" y="207.5">2</text>
<text x="263" y="207.5">1</text>
</g>
</svg>
